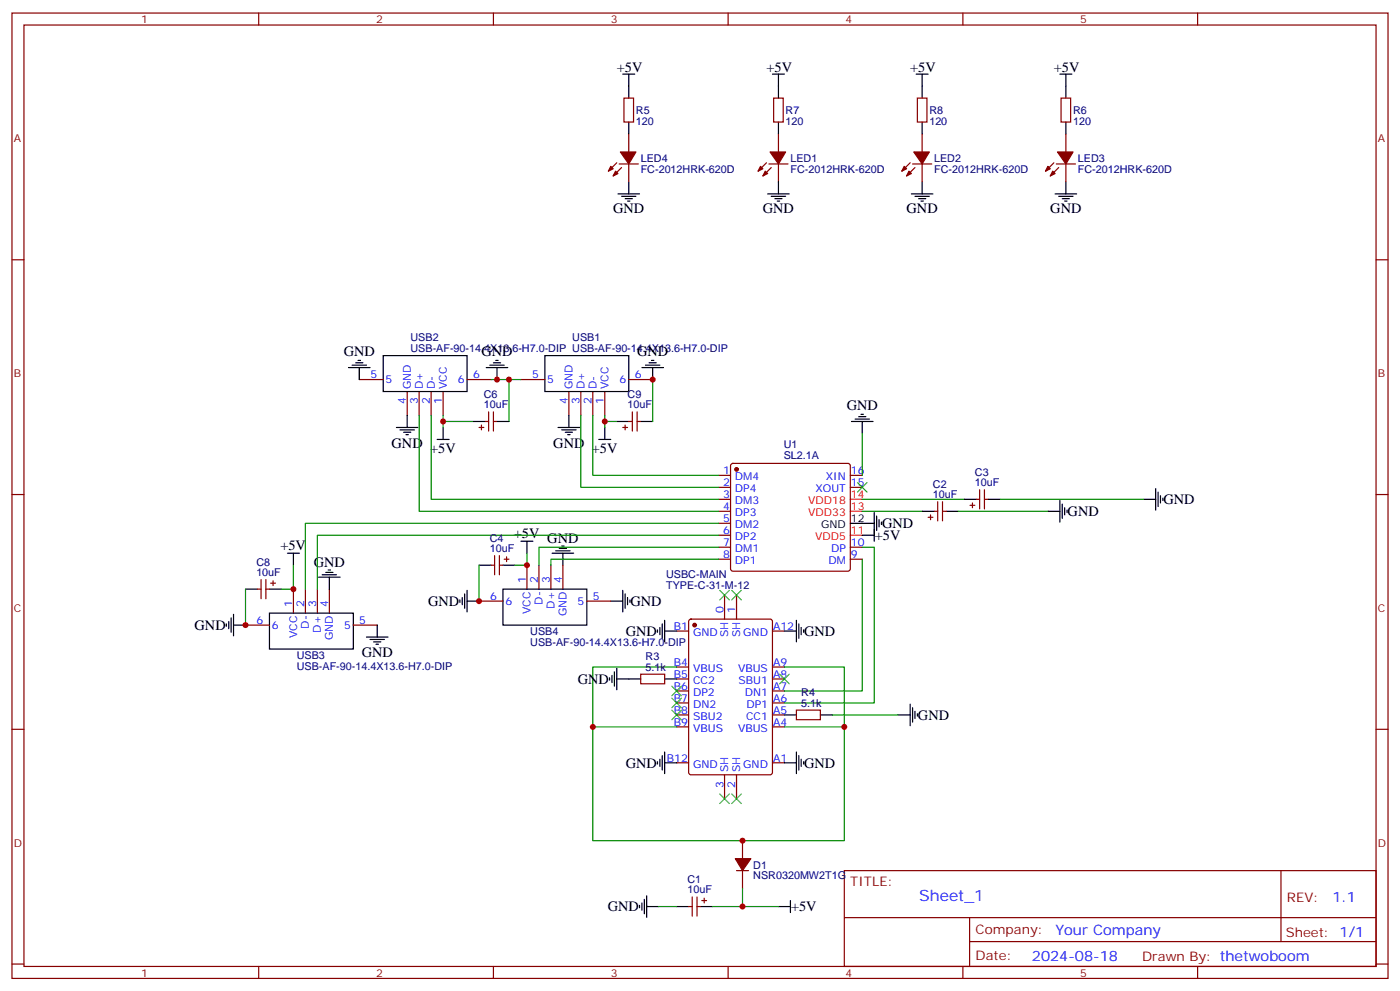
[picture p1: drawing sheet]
<svg xmlns="http://www.w3.org/2000/svg" width="412mm" height="292mm" viewBox="0 0 412 292" stroke-linecap="round" stroke-linejoin="round" font-family="sans-serif">
<g fill="none" stroke="#870000" stroke-width=".35">
<path d="M3.5 3.8h405.4v284.4h-405.4zM7.1 7.4h398.2v277.3h-398.2zM76.2 3.8v3.6M145.3 3.8v3.6M214.5 3.8v3.6M283.6 3.8v3.6M352.8 3.8v3.6M183.8 28.9h2.8v7h-2.8zM185.2 39.5v5.3M227.9 28.9h2.8v7h-2.8zM229.3 39.5v5.3M270.2 28.9h2.8v7h-2.8z"/>
<path d="M271.6 39.5v5.3M312.6 28.9h2.8v7h-2.8zM314 39.5v5.3M181.7 47.9l-2.5 2.5M182.4 48.3h5.6M183.1 49.4l-2.5 2.4M185.2 48.3v5.3M225.8 47.9l-2.5 2.5M226.5 48.3h5.6M227.2 49.4l-2.5 2.4M229.3 48.3v5.3M268.1 47.9l-2.5 2.5"/>
<path d="M268.8 48.3h5.7M269.5 49.4l-2.4 2.4M271.6 48.3v5.3M310.4 47.9l-2.4 2.5M311.1 48.3h5.7M311.9 49.4l-2.5 2.4M314 48.3v5.3M3.5 76.5h3.6M405.3 76.5h3.6M105.8 111.8h7.1M119.9 115.3v7.1M123.5 115.3v7.1"/>
<path d="M127 115.3v7.1M130.5 115.3v7.1M137.6 111.8h7M153.5 111.8h7M167.6 115.3v7.1M171.1 115.3v7.1M174.6 115.3v7.1M178.2 115.3v7.1M185.2 111.8h7.1M141.1 125.9h1.4M141.8 125.2v1.4M142.9 124.1h1"/>
<path d="M143.9 121.3v5.7M145.3 121.3v5.7M145.3 124.1h1.1M183.4 125.9h1.5M184.1 125.2v1.4M185.2 124.1h1.1M186.3 121.3v5.7M187.7 124.1h1M187.7 121.3v5.7M215.4 136.7l.5-.2h33.9l.5 .2 .2 .5v30.3l-.3 .5-.4 .2h-33.9l-.5-.2-.2-.5v-30.3zM3.5 145.7h3.6M211.7 140h3.5"/>
<path d="M211.7 143.5h3.5M211.7 147.1h3.5M211.7 150.6h3.5M211.7 154.1h3.5M211.7 157.7h3.5M250.5 140h3.5M250.5 143.5h3.5M273.4 152.4h1.4M274.1 151.7v1.4M275.2 150.6h1M276.2 147.8v5.6M277.6 150.6h1.1"/>
<path d="M277.6 147.8v5.6M285.8 148.8h1.4M286.5 148.1v1.4M287.5 147.1h1.1M288.6 144.3v5.6M290 147.1h1M290 144.3v5.6M405.3 145.7h3.6M75.8 173.5h1.1M76.9 170.7v5.7M78.3 170.7v5.7M78.3 173.5h1.1"/>
<path d="M79.7 171.8h1.4M80.4 171.1v1.4M86.4 173.5v7.1M90 173.5v7.1M93.5 173.5v7.1M97 173.5v7.1M141.1 177.1h7.1M144.6 166.5h1.1M145.7 163.7v5.6M147.1 163.7v5.6M147.1 166.5h1.1M148.5 164.7h1.4"/>
<path d="M149.2 164v1.4M155.2 166.5v7M158.7 166.5v7M162.3 166.5v7M165.8 166.5v7M172.9 177.1h7M211.7 161.2h3.5M211.7 164.7h3.5M213.4 175.3v7.1M217 175.3v7.1M250.5 161.2h3.5M250.5 164.7h3.5"/>
<path d="M72.3 184.1h7.1M104.1 184.1h7M188.7 198.6h7.1v2.8h-7.1zM199.3 185.9h3.5M199.3 196.5h3.5M199.3 200h3.5M203.1 182.6l.5-.2h23.2l.7 .4v44.7l-.4 .7h-23.5l-.7-.5-.1-44.6zM227.5 185.9h3.6M227.5 196.5h3.6M227.5 200h3.6M3.5 214.8h3.6M199.3 203.5h3.5"/>
<path d="M199.3 207h3.5M199.3 210.6h3.5M199.3 214.1h3.5M227.5 203.5h3.6M227.5 207h3.6M227.5 210.6h3.6M227.5 214.1h3.6M234.6 209.2h7.1v2.8h-7.1zM405.3 214.8h3.6M199.3 224.7h3.5M213.4 228.2v7.1M217 228.2v7.1"/>
<path d="M227.5 224.7h3.6M217 256.4h3.5M218.7 247.6v5.3M218.7 256.4v5.3M248.7 256.4h156.6v28.3h-156.6zM377.3 256.5v20.8M202.8 267h1.1M203.9 264.2v5.6M205.3 264.2v5.6M205.3 267h1.1M206.7 265.3h1.4M207.4 264.5v1.5"/>
<path d="M248.7 270.3h156.5M285.6 277.3h119.6M285.6 270.3v14.1M3.5 284h3.6M76.2 284.7v3.5M145.3 284.7v3.5M214.5 284.7v3.5M283.6 284.7v3.5M352.8 284.7v3.5M405.3 284h3.6"/>
</g>
<g fill="none" stroke="#000" stroke-width=".35">
<path d="M183.4 21.8h3.6M185.2 21.8v7.1M185.2 35.9v3.6M227.5 21.8h3.6M229.3 21.8v7.1M229.3 35.9v3.6M269.9 21.8h3.5M271.6 21.8v7.1M271.6 35.9v3.6M312.2 21.8h3.5M314 21.8v7.1M314 35.9v3.6"/>
<path d="M182 57.1h6.4M183.1 57.8h4.2M184.1 58.5h2.2M184.9 59.2h.7M185.2 53.6v3.5M226.1 57.1h6.4M227.2 57.8h4.2M228.2 58.5h2.2M229 59.2h.7M229.3 53.6v3.5M268.5 57.1h6.3M269.5 57.8h4.3"/>
<path d="M270.6 58.5h2.1M271.3 59.2h.7M271.6 53.6v3.5M310.8 57.1h6.3M311.9 57.8h4.2M312.9 58.5h2.1M313.6 59.2h.7M314 53.6v3.5M102.7 108.3h6.3M103.7 107.6h4.2M104.8 106.9h2.1M105.5 106.2h.7"/>
<path d="M105.8 108.3v3.5M112.9 104.7h24.7v10.6h-24.7zM143.2 108.3h6.4M144.3 107.6h4.2M145.3 106.9h2.2M146 106.2h.8M146.4 108.3v3.5M160.5 104.7h24.7v10.6h-24.7zM189.1 108.3h6.3M190.1 107.6h4.3M191.2 106.9h2.1M191.9 106.2h.7"/>
<path d="M192.3 108.3v3.5M116.8 125.9h6.3M117.8 126.6h4.3M118.9 127.3h2.1M119.6 128h.7M119.9 122.4v3.5M128.8 129.4h3.5M130.5 125.9v3.5M139.3 124.1h3.6M146.4 124.1h3.5M164.4 125.9h6.3M165.5 126.6h4.2"/>
<path d="M166.5 127.3h2.1M167.2 128h.7M167.6 122.4v3.5M176.4 129.4h3.5M178.2 125.9v3.5M181.7 124.1h3.5M188.7 124.1h3.6M250.8 124.1h6.4M251.9 123.4h4.2M252.9 122.7h2.2M253.6 122h.8M254 124.1v3.6"/>
<path d="M153.5 159.4h3.5M155.2 159.4v3.5M250.5 154.1h7M254 157.7h3.5M257.5 151v8.4M258.2 152v4.2M258.9 153.1v2.1M259.6 153.8v.7M271.6 150.6h3.6M278.7 150.6h3.5M284 147.1h3.5M291 147.1h3.6"/>
<path d="M308.7 150.6h3.5M312.2 147.4v6.4M312.9 148.5v4.2M313.6 149.5v2.2M314.3 150.2v.8M336.9 147.1h3.5M340.4 143.9v6.3M341.1 145v4.2M341.8 146v2.1M342.5 146.7v.7M72.3 173.5h3.5M79.4 173.5h3.5"/>
<path d="M84.7 162.9h3.5M86.4 162.9v3.6M93.8 170h6.4M94.9 169.3h4.2M96 168.6h2.1M96.7 167.9h.7M97 170v3.5M135.5 176.7v.7M136.2 176v2.1M136.9 174.9v4.3M137.6 177.1h3.5M137.6 173.9v6.3"/>
<path d="M141.1 166.5h3.5M148.2 173.5h24.7v10.6h-24.7zM148.2 166.5h3.5M162.6 162.9h6.4M163.7 162.2h4.2M164.7 161.5h2.2M165.5 160.8h.7M165.8 162.9v3.6M179.9 177.1h3.5M183.4 173.9v6.3M184.1 174.9v4.3M184.9 176v2.1"/>
<path d="M185.6 176.7v.7M66.7 183.8v.7M67.4 183.1v2.1M68.1 182v4.2M68.8 184.1h3.5M68.8 180.9v6.4M79.4 180.6h24.7v10.6h-24.7zM107.9 187.6h6.4M109 188.3h4.2M110.1 189.1h2.1M110.8 189.8h.7M111.1 184.1v3.5"/>
<path d="M179.6 199.6v.7M180.3 198.9v2.1M181 197.9v4.2M181.7 200h7M181.7 196.8v6.4M193.7 185.5v.7M194.4 184.8v2.1M195.1 183.8v4.2M195.8 185.9h3.5M195.8 182.7v6.4M195.8 200h3.5M231.1 185.9h3.5"/>
<path d="M234.6 182.7v6.4M235.3 183.8v4.2M236 184.8v2.1M236.7 185.5v.7M231.1 210.6h3.5M241.7 210.6h3.5M264.6 210.6h3.5M268.1 207.4v6.3M268.8 208.5v4.2M269.5 209.5v2.1M270.2 210.2v.7M193.7 224.3v.7"/>
<path d="M194.4 223.6v2.1M195.1 222.6v4.2M195.8 221.5v6.4M195.8 224.7h3.5M231.1 224.7h3.5M234.6 221.5v6.4M235.3 222.6v4.2M236 223.6v2.1M236.7 224.3v.7M188.4 266.7v.7M189.1 266v2.1M189.8 264.9v4.2"/>
<path d="M190.5 267h3.5M190.5 263.8v6.4M199.3 267h3.5M206.4 267h3.5M229.3 267h3.5M232.8 265.3v3.5"/>
</g>
<g fill="#870000" stroke="#870000" stroke-width=".35">
<path d="M216.6 252.9h4.6l-2.5 3.5z"/>
<path d="M225.4 50.4l.7 .7-1.4 .7z"/>
<path d="M224 49l.7 .7-1.4 .7z"/>
<path d="M226.8 44.8h4.6l-2.1 3.5z"/>
<path d="M267.8 50.4l.7 .7-1.4 .7z"/>
<path d="M266.3 49l.8 .7-1.5 .7z"/>
<path d="M269.2 44.8h4.6l-2.2 3.5z"/>
<path d="M310.1 50.4l.7 .7-1.4 .7z"/>
<path d="M308.7 49l.7 .7-1.4 .7z"/>
<path d="M311.5 44.8h4.6l-2.1 3.5z"/>
<path d="M181.3 50.4l.7 .7-1.4 .7z"/>
<path d="M179.9 49l.7 .7-1.4 .7z"/>
<path d="M182.7 44.8h4.6l-2.1 3.5z"/>
<circle cx="204.6" cy="184.1" r=".53"/>
<circle cx="217" cy="138.3" r=".53"/>
</g>
<path d="M250.5 157.7h3.5M250.5 150.6h3.5M250.5 147.1h3.5" fill="none" stroke="#f00" stroke-width=".35"/>
<g fill="none" stroke="#008700" stroke-width=".35">
<path d="M144.6 111.8h8.9M149.9 111.8v12.3M192.3 111.8v12.3M123.5 122.4v28.2h88.2M127 122.4v24.7h84.7M130.5 124.1h8.8M130.5 122.4v3.5M171.1 122.4v21.1h40.6M174.6 122.4v17.6h37.1M178.2 122.4v3.5M178.2 124.1h3.5M254 127.7v12.3"/>
<path d="M211.7 157.7h-118.2v15.8M211.7 154.1h-121.7v19.4M254 150.6h17.6M254 147.1h30M282.2 150.6h26.5M294.6 147.1h42.3M72.3 173.5v10.6M86.4 166.5v7h-3.5M141.1 166.5v10.6M155.2 162.9v3.6h-3.5M211.7 164.7h-49.4v1.8M211.7 161.2h-53v5.3"/>
<path d="M254 164.7v38.8h-22.9M254 161.2h3.5v45.8h-26.4M199.3 196.5h-24.7v17.6M231.1 196.5h17.6v51.1h-74.1v-33.5h24.7M231.1 214.1h17.6M245.2 210.6h19.4M194 267h5.3M218.7 261.7v5.3h-8.8M218.7 267h10.6"/>
</g>
<g fill="none" stroke="#3c3" stroke-width=".35">
<path d="M252.6 142.1l2.8 2.9M255.4 142.1l-2.8 2.9M212 173.9l2.8 2.8M214.8 173.9l-2.8 2.8M215.5 173.9l2.9 2.8M218.4 173.9l-2.9 2.8M229.7 198.6l2.8 2.8M232.5 198.6l-2.8 2.8M197.9 209.2l2.8 2.8M197.9 202.1l2.8 2.8M197.9 205.6l2.8 2.9M200.7 209.2l-2.8 2.8"/>
<path d="M200.7 202.1l-2.8 2.8M200.7 205.6l-2.8 2.9M212 233.9l2.8 2.8M214.8 233.9l-2.8 2.8M215.5 233.9l2.9 2.8M218.4 233.9l-2.9 2.8"/>
</g>
<g fill="#c00">
<circle cx="174.6" cy="214.1" r=".88"/>
<circle cx="248.7" cy="214.1" r=".88"/>
<circle cx="218.7" cy="247.6" r=".88"/>
<circle cx="178.2" cy="124.1" r=".88"/>
<circle cx="130.5" cy="124.1" r=".88"/>
<circle cx="86.4" cy="173.5" r=".88"/>
<circle cx="155.2" cy="166.5" r=".88"/>
<circle cx="218.7" cy="267" r=".88"/>
<circle cx="192.3" cy="111.8" r=".88"/>
<circle cx="141.1" cy="177.1" r=".88"/>
<circle cx="72.3" cy="184.1" r=".88"/>
<circle cx="149.9" cy="111.8" r=".88"/>
<circle cx="146.4" cy="111.8" r=".88"/>
</g>
<text font-size="4.6" fill="#00f" x="270.8" y="265.5">Sheet_1</text>
<g font-size="4.2">
<text x="181.7" y="21.1">+5V</text>
<text x="225.8" y="21.1">+5V</text>
<text x="268.1" y="21.1">+5V</text>
<text x="310.4" y="21.1">+5V</text>
<text x="180.6" y="62.8">GND</text>
<text x="224.7" y="62.8">GND</text>
<text x="267.1" y="62.8">GND</text>
<text x="309.4" y="62.8">GND</text>
<text x="101.2" y="105">GND</text>
<text x="141.8" y="105">GND</text>
<text x="187.7" y="105">GND</text>
<text x="249.4" y="120.8">GND</text>
<text x="115.4" y="131.9">GND</text>
<text x="163" y="131.9">GND</text>
<text x="126.7" y="133.3">+5V</text>
<text x="174.3" y="133.3">+5V</text>
<text x="342.7" y="148.5">GND</text>
<text x="259.8" y="155.6">GND</text>
<text x="314.5" y="152">GND</text>
<text x="82.6" y="161.9">+5V</text>
<text x="151.4" y="158.4">+5V</text>
<text x="161.2" y="159.8">GND</text>
<text x="257.7" y="159.1">+5V</text>
<text x="92.4" y="166.9">GND</text>
<text x="126.1" y="178.5">GND</text>
<text x="185.7" y="178.5">GND</text>
<text x="57.3" y="185.5">GND</text>
<text x="184.3" y="187.3">GND</text>
<text x="236.9" y="187.3">GND</text>
<text x="106.5" y="193.6">GND</text>
<text x="170.2" y="201.4">GND</text>
<text x="270.4" y="212">GND</text>
<text x="184.3" y="226.1">GND</text>
<text x="236.9" y="226.1">GND</text>
<text x="179" y="268.4">GND</text>
<text x="233" y="268.4">+5V</text>
</g>
<g font-size="4.2" fill="#00f">
<text x="392.5" y="265.7">1.1</text>
<text x="310.9" y="275.3">Your Company</text>
<text x="304" y="283.1">2024-08-18</text>
</g>
<g font-size="3.9" fill="#800">
<text x="250.5" y="261">TITLE:</text>
<text x="379.1" y="265.7">REV:</text>
<text x="287.4" y="275.2">Company:</text>
<text x="378.7" y="275.8">Sheet: 1/1</text>
<text x="287.4" y="282.9">Date:</text>
<text x="336.4" y="283">Drawn By: thetwoboom</text>
</g>
<g font-size="3.2" fill="#800">
<text x="41.6" y="6.8">1</text>
<text x="110.8" y="6.8">2</text>
<text x="179.9" y="6.8">3</text>
<text x="249.1" y="6.8">4</text>
<text x="318.2" y="6.8">5</text>
<text x="4.1" y="41.9">A</text>
<text x="405.9" y="41.9">A</text>
<text x="4.1" y="111.1">B</text>
<text x="405.9" y="111.1">B</text>
<text x="4.1" y="180.2">C</text>
<text x="405.9" y="180.2">C</text>
<text x="4.1" y="249.4">D</text>
<text x="405.9" y="249.4">D</text>
<text x="41.6" y="287.7">1</text>
<text x="110.8" y="287.7">2</text>
<text x="179.9" y="287.7">3</text>
<text x="249.1" y="287.7">4</text>
<text x="318.2" y="287.7">5</text>
</g>
<g font-size="3.2" fill="#000080">
<text x="187.3" y="33.6">R5</text>
<text x="231.4" y="33.6">R7</text>
<text x="273.8" y="33.6">R8</text>
<text x="316.1" y="33.6">R6</text>
<text x="187.3" y="36.8">120</text>
<text x="231.4" y="36.8">120</text>
<text x="273.8" y="36.8">120</text>
<text x="316.1" y="36.8">120</text>
<text x="188.7" y="47.7">LED4</text>
<text x="232.8" y="47.7">LED1</text>
<text x="275.2" y="47.7">LED2</text>
<text x="317.5" y="47.7">LED3</text>
<text x="188.7" y="50.9">FC-2012HRK-620D</text>
<text x="232.8" y="50.9">FC-2012HRK-620D</text>
<text x="275.2" y="50.9">FC-2012HRK-620D</text>
<text x="317.5" y="50.9">FC-2012HRK-620D</text>
<text x="120.9" y="100.5">USB2</text>
<text x="168.6" y="100.5">USB1</text>
<text x="120.9" y="103.7">USB-AF-90-14.4X13.6-H7.0-DIP USB-AF-90-14.4X13.6-H7.0-DIP</text>
<text x="142.5" y="117.2">C6</text>
<text x="184.9" y="117.2">C9</text>
<text x="142.5" y="120.3">10uF</text>
<text x="184.9" y="120.3">10uF</text>
<text x="230.8" y="135.3">SL2.1A</text>
<text x="230.8" y="132.1">U1</text>
<text x="274.8" y="143.6">C2</text>
<text x="287.2" y="143.2">10uF</text>
<text x="287.2" y="140.1">C3</text>
<text x="274.8" y="146.7">10uF</text>
<text x="144.3" y="159.5">C4</text>
<text x="75.5" y="166.6">C8</text>
<text x="144.3" y="162.6">10uF</text>
<text x="75.5" y="169.7">10uF</text>
<text x="196.2" y="173.5">TYPE-C-31-M-12</text>
<text x="196.2" y="170.3">USBC-MAIN</text>
<text x="156.2" y="190.3">USB-AF-90-14.4X13.6-H7.0-DIP</text>
<text x="156.2" y="187.1">USB4</text>
<text x="87.4" y="197.3">USB-AF-90-14.4X13.6-H7.0-DIP</text>
<text x="87.4" y="194.2">USB3</text>
<text x="190.2" y="197.5">5.1k</text>
<text x="190.2" y="194.4">R3</text>
<text x="236" y="208.1">5.1k</text>
<text x="236" y="205">R4</text>
<text x="221.9" y="255.9">D1</text>
<text x="202.5" y="263.1">10uF</text>
<text x="202.5" y="260.1">C1</text>
<text x="221.9" y="259">NSR0320MW2T1G</text>
</g>
<g font-size="3.2" fill="#00f">
<text x="109.1" y="111.4">5</text>
<text x="113.6" y="112.9">5</text>
<text x="134.9" y="112.9">6</text>
<text x="139.3" y="111.4">6</text>
<text x="156.7" y="111.4">5</text>
<text x="161.2" y="112.9">5</text>
<text x="182.5" y="112.9">6</text>
<text x="187" y="111.4">6</text>
<text x="119.6" y="119.1" transform="rotate(-90 119.6 119.1)">4</text>
<text x="121" y="114.6" transform="rotate(-90 121 114.6)">GND</text>
<text x="123.1" y="119.1" transform="rotate(-90 123.1 119.1)">3</text>
<text x="124.5" y="114.6" transform="rotate(-90 124.5 114.6)">D+</text>
<text x="126.6" y="119.1" transform="rotate(-90 126.6 119.1)">2</text>
<text x="128.1" y="114.6" transform="rotate(-90 128.1 114.6)">D-</text>
<text x="130.2" y="119.1" transform="rotate(-90 130.2 119.1)">1</text>
<text x="131.6" y="114.6" transform="rotate(-90 131.6 114.6)">VCC</text>
<text x="167.2" y="119.1" transform="rotate(-90 167.2 119.1)">4</text>
<text x="168.6" y="114.6" transform="rotate(-90 168.6 114.6)">GND</text>
<text x="170.7" y="119.1" transform="rotate(-90 170.7 119.1)">3</text>
<text x="172.2" y="114.6" transform="rotate(-90 172.2 114.6)">D+</text>
<text x="174.3" y="119.1" transform="rotate(-90 174.3 119.1)">2</text>
<text x="175.7" y="114.6" transform="rotate(-90 175.7 114.6)">D-</text>
<text x="177.8" y="119.1" transform="rotate(-90 177.8 119.1)">1</text>
<text x="179.2" y="114.6" transform="rotate(-90 179.2 114.6)">VCC</text>
<text x="213" y="139.7">1</text>
<text x="213" y="143.2">2</text>
<text x="216.5" y="141.4">DM4</text>
<text x="243.3" y="141.4">XIN</text>
<text x="250.6" y="143.2">15</text>
<text x="250.6" y="139.7">16</text>
<text x="213" y="146.7">3</text>
<text x="216.5" y="145">DP4</text>
<text x="216.5" y="148.5">DM3</text>
<text x="240.2" y="145">XOUT</text>
<text x="213" y="150.2">4</text>
<text x="213" y="153.8">5</text>
<text x="216.5" y="152">DP3</text>
<text x="216.5" y="155.5">DM2</text>
<text x="213" y="157.3">6</text>
<text x="213" y="160.8">7</text>
<text x="216.5" y="159.1">DP2</text>
<text x="250.6" y="160.8">10</text>
<text x="213" y="164.4">8</text>
<text x="216.5" y="162.6">DM1</text>
<text x="216.5" y="166.1">DP1</text>
<text x="244" y="166.1">DM</text>
<text x="244.8" y="162.6">DP</text>
<text x="250.6" y="164.4">9</text>
<text x="154.9" y="171.8" transform="rotate(-90 154.9 171.8)">1</text>
<text x="158.4" y="171.8" transform="rotate(-90 158.4 171.8)">2</text>
<text x="161.9" y="171.8" transform="rotate(-90 161.9 171.8)">3</text>
<text x="165.5" y="171.8" transform="rotate(-90 165.5 171.8)">4</text>
<text x="86.1" y="178.8" transform="rotate(-90 86.1 178.8)">1</text>
<text x="89.6" y="178.8" transform="rotate(-90 89.6 178.8)">2</text>
<text x="93.1" y="178.8" transform="rotate(-90 93.1 178.8)">3</text>
<text x="96.7" y="178.8" transform="rotate(-90 96.7 178.8)">4</text>
<text x="144.4" y="176.7">6</text>
<text x="148.9" y="178.1">6</text>
<text x="159.8" y="178.1" transform="rotate(-90 159.8 178.1)">D-</text>
<text x="163.3" y="179.3" transform="rotate(-90 163.3 179.3)">D+</text>
<text x="170.1" y="178.1">5</text>
<text x="174.6" y="176.7">5</text>
<text x="75.6" y="183.8">6</text>
<text x="80.1" y="185.2">6</text>
<text x="91" y="185.2" transform="rotate(-90 91 185.2)">D-</text>
<text x="101.3" y="185.2">5</text>
<text x="105.8" y="183.8">5</text>
<text x="156.3" y="180.8" transform="rotate(-90 156.3 180.8)">VCC</text>
<text x="166.9" y="181.5" transform="rotate(-90 166.9 181.5)">GND</text>
<text x="198.5" y="185.5">B1</text>
<text x="213.1" y="180.6" transform="rotate(-90 213.1 180.6)">0</text>
<text x="216.6" y="180.6" transform="rotate(-90 216.6 180.6)">1</text>
<text x="227.7" y="185.5">A12</text>
<text x="87.5" y="187.9" transform="rotate(-90 87.5 187.9)">VCC</text>
<text x="94.5" y="186.3" transform="rotate(-90 94.5 186.3)">D+</text>
<text x="98.1" y="188.6" transform="rotate(-90 98.1 188.6)">GND</text>
<text x="204.2" y="187.3">GND</text>
<text x="214.5" y="187.6" transform="rotate(-90 214.5 187.6)">SH</text>
<text x="218" y="187.6" transform="rotate(-90 218 187.6)">SH</text>
<text x="219" y="187.3">GND</text>
<text x="198.5" y="196.1">B4</text>
<text x="204.2" y="197.9">VBUS</text>
<text x="217.4" y="197.9">VBUS</text>
<text x="227.7" y="196.1">A9</text>
<text x="198.5" y="199.6">B5</text>
<text x="198.5" y="203.2">B6</text>
<text x="204.2" y="201.4">CC2</text>
<text x="217.6" y="201.4">SBU1</text>
<text x="227.7" y="203.2">A7</text>
<text x="227.7" y="199.6">A8</text>
<text x="198.5" y="206.7">B7</text>
<text x="204.2" y="204.9">DP2</text>
<text x="204.2" y="208.5">DN2</text>
<text x="219.4" y="204.9">DN1</text>
<text x="219.9" y="208.5">DP1</text>
<text x="227.7" y="206.7">A6</text>
<text x="198.5" y="210.2">B8</text>
<text x="198.5" y="213.7">B9</text>
<text x="204.2" y="212">SBU2</text>
<text x="204.2" y="215.5">VBUS</text>
<text x="217.4" y="215.5">VBUS</text>
<text x="219.8" y="212">CC1</text>
<text x="227.7" y="213.7">A4</text>
<text x="227.7" y="210.2">A5</text>
<text x="196.5" y="224.3">B12</text>
<text x="204.2" y="226.1">GND</text>
<text x="214.5" y="227.5" transform="rotate(-90 214.5 227.5)">SH</text>
<text x="218" y="227.5" transform="rotate(-90 218 227.5)">SH</text>
<text x="219" y="226.1">GND</text>
<text x="227.7" y="224.3">A1</text>
<text x="213.1" y="232" transform="rotate(-90 213.1 232)">3</text>
<text x="216.6" y="232" transform="rotate(-90 216.6 232)">2</text>
</g>
<g font-size="3.2" fill="#f00">
<text x="238.1" y="148.5">VDD18</text>
<text x="250.6" y="146.7">14</text>
<text x="238.1" y="152">VDD33</text>
<text x="250.6" y="150.2">13</text>
<text x="240.1" y="159.1">VDD5</text>
<text x="250.6" y="157.3">11</text>
</g>
<g font-size="3.2">
<text x="241.9" y="155.5">GND</text>
<text x="250.6" y="153.8">12</text>
</g>
</svg>
